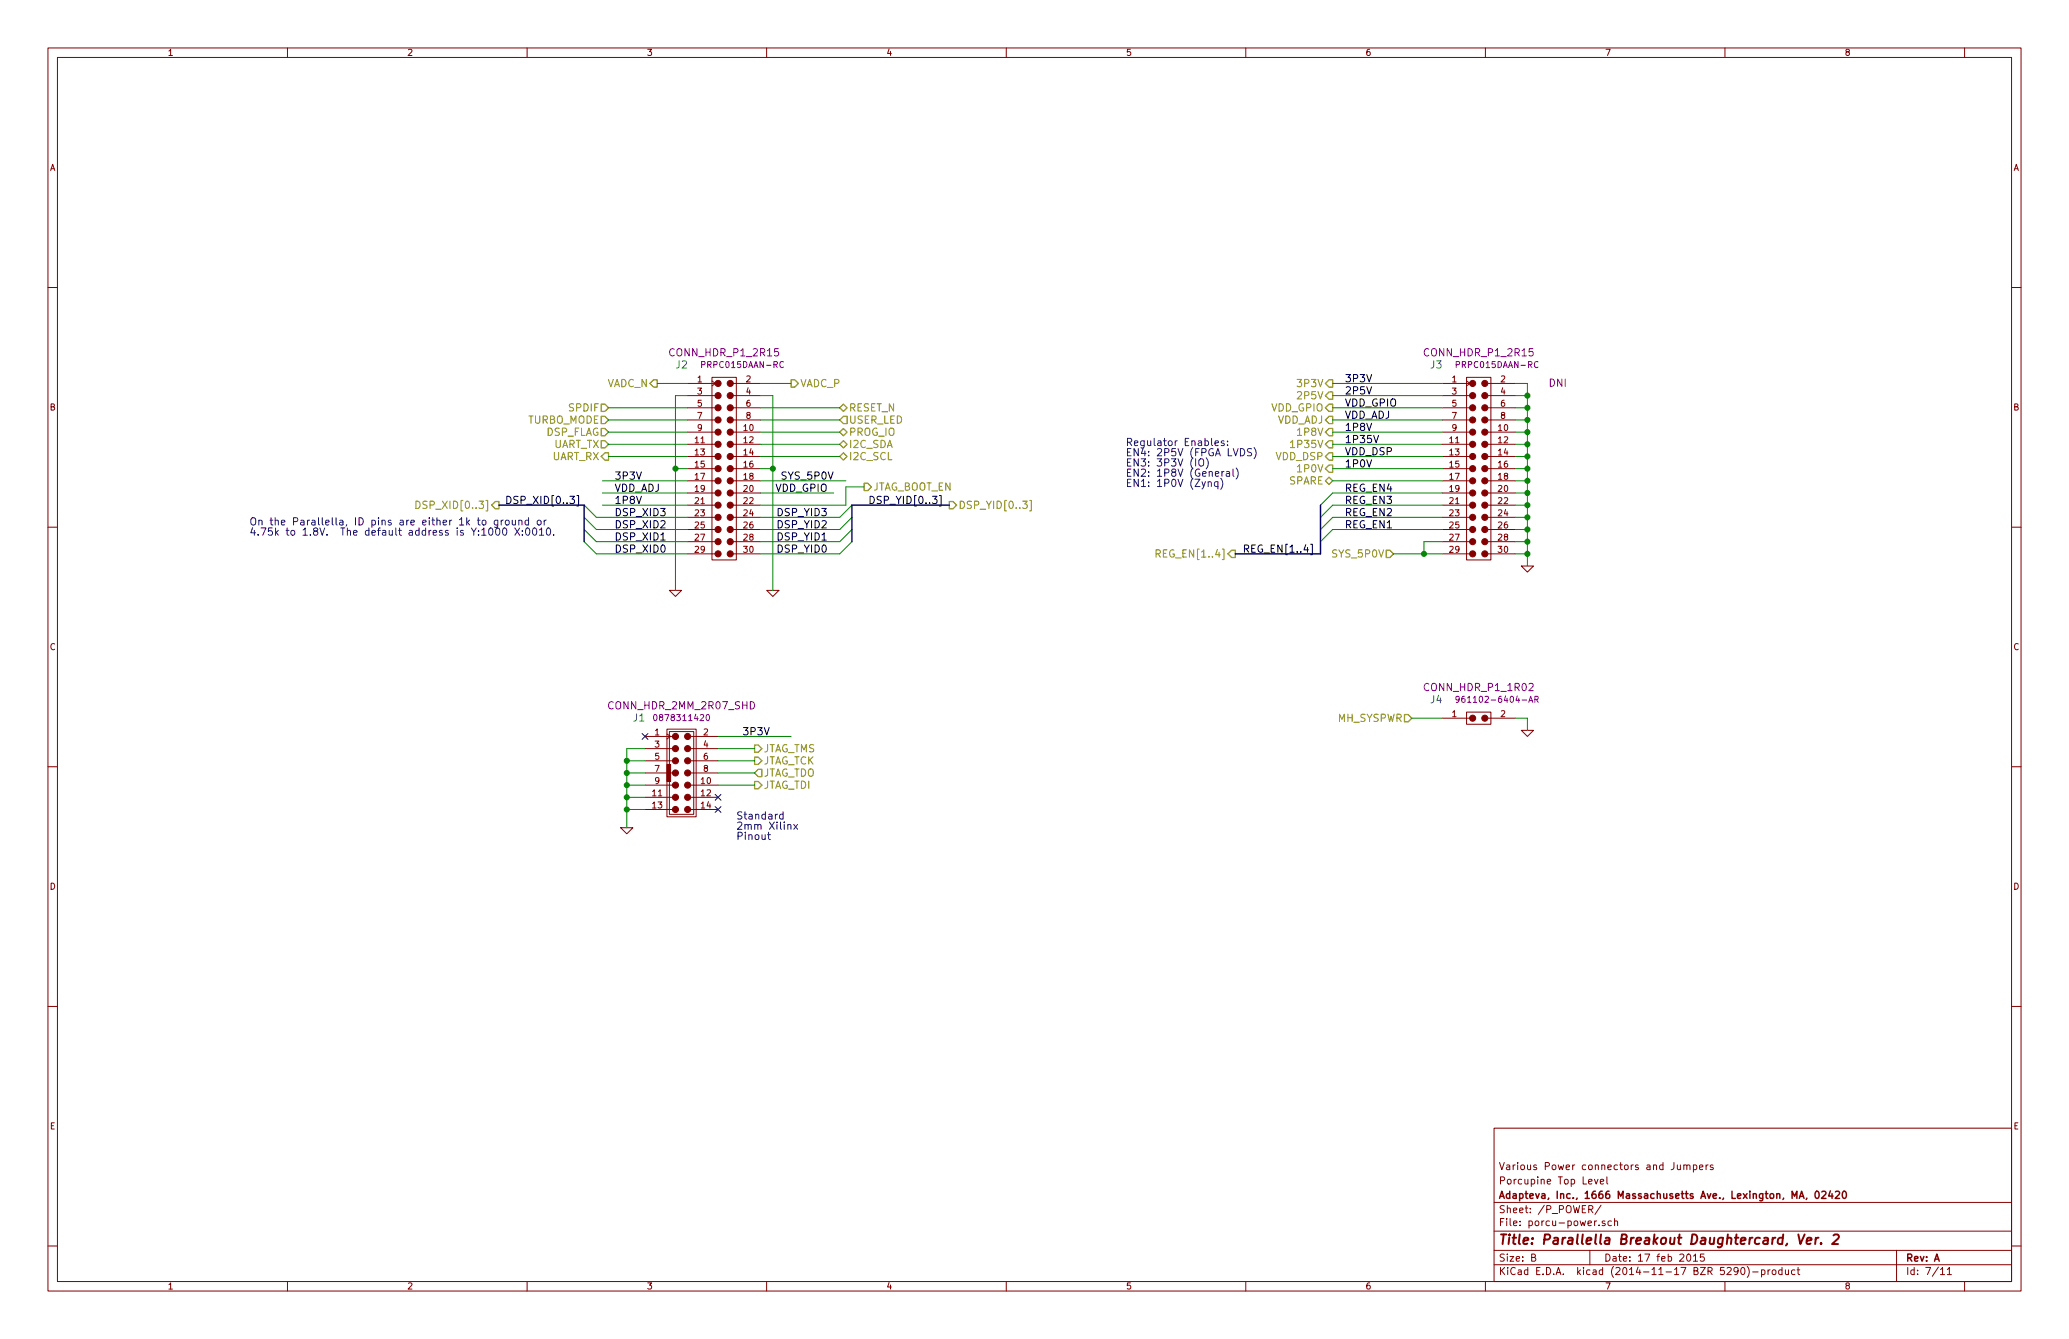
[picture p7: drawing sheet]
<svg xmlns="http://www.w3.org/2000/svg" width="432mm" height="279mm" viewBox="0 0 432 279" stroke-linecap="round" stroke-linejoin="round" font-family="sans-serif">
<g fill="none" stroke="#840000" stroke-width=".21">
<path d="M10 10h411.8v259.4h-411.8zM12 12h407.8v255.4h-407.8zM60 10v2M110 10v2M160 10v2M210 10v2M260 10v2M310 10v2M360 10v2M410 10v2M10 60h2M419.8 60h2"/>
<path d="M148.6 78.7h5.1v38.1h-5.1zM148.6 79.5l.8 .5-.8 .5M306.1 78.7h5v38.1h-5zM306.1 79.5l.7 .5-.7 .5M143.5 97.8h5.7M143.5 95.3h5.7M143.5 92.7h5.7M143.5 90.2h5.7M143.5 87.6h5.7M143.5 85.1h5.7M143.5 82.6h5.7M143.5 80h5.7"/>
<path d="M153 97.8h5.7M153 95.3h5.7M153 92.7h5.7M153 90.2h5.7M153 87.6h5.7M153 85.1h5.7M153 82.6h5.7M153 80h5.7M301 97.8h5.7M301 95.3h5.7M301 92.7h5.7M301 90.2h5.7"/>
<path d="M301 87.6h5.7M301 85.1h5.7M301 82.6h5.7M301 80h5.7M310.5 97.8h5.7M310.5 95.3h5.7M310.5 92.7h5.7M310.5 90.2h5.7M310.5 87.6h5.7M310.5 85.1h5.7M310.5 82.6h5.7M310.5 80h5.7"/>
<path d="M10 110h2M143.5 115.6h5.7M143.5 113h5.7M143.5 110.5h5.7M143.5 108h5.7M143.5 105.4h5.7M143.5 102.9h5.7M143.5 100.3h5.7M153 115.6h5.7M153 113h5.7M153 110.5h5.7M153 108h5.7"/>
<path d="M153 105.4h5.7M153 102.9h5.7M153 100.3h5.7M301 115.6h5.7M301 113h5.7M301 110.5h5.7M301 108h5.7M301 105.4h5.7M301 102.9h5.7M301 100.3h5.7M310.5 115.6h5.7M310.5 113h5.7"/>
<path d="M310.5 110.5h5.7M310.5 108h5.7M310.5 105.4h5.7M310.5 102.9h5.7M310.5 100.3h5.7M317.5 118.1h2.5l-1.2 1.3zM419.8 110h2M139.7 123.2h2.5l-1.2 1.3zM160 123.2h2.6l-1.3 1.3zM10 160h2M134.6 158.8h5.7M134.6 156.2h5.7"/>
<path d="M134.6 153.7h5.7M139.2 152.1h6.1v18.3h-6.1zM139.2 153.2l.8 .5-.8 .5M139.7 152.7h5.1v17.2h-5.1zM144.1 158.8h5.8M144.1 156.2h5.8M144.1 153.7h5.8M301 149.9h5.7M306.1 148.6h5v2.5h-5zM310.5 149.9h5.7M317.5 152.4h2.5l-1.2 1.3zM419.8 160h2"/>
<path d="M129.5 172.7h2.6l-1.3 1.3zM134.6 168.9h5.7M134.6 166.4h5.7M134.6 163.8h5.7M134.6 161.3h5.7M144.1 168.9h5.8M144.1 166.4h5.8M144.1 163.8h5.8M144.1 161.3h5.8M10 210h2M419.8 210h2M311.8 235.4h108v32h-108z"/>
<path d="M10 260h2M311.8 256.9h108M311.8 250.9h108M331.6 252.3h.7l.1-.2v-.4l-.2-.1h-.6v1.5M331.9 252.3l.5 .8M332.8 246.1l.3 1 .4-1M333.7 255.6v.2M334 246.6l.7-.2-.1-.2-.4-.1-.2 .2 .1 .7h.5M334.1 251.5l-1.2 1.9M334.9 254.8h-.3l-.2 .2v.2l.5 .1v.4h-.5M335.4 245.6v1.3l.2 .2M336.3 254.8h-.4l-.3 .2 .1 .6 .2 .2 .4-.1"/>
<path d="M337 254.9l.2-.1h.3l.1 1M337 254.3v1.5M350.1 243.1v.9l.4 .1 .2-.2M350.7 243.1v1M351.4 243.2l.2-.1 .4 .1v.9M351.4 243.1v1M352 243.3l.3-.2 .3 .1 .1 .9M353.4 243.2l.4-.1 .3 .3-.1 .6h-.6M353.4 243.1v1.5M354.7 243.6l.7-.2-.1-.2-.4-.1-.2 .2 .1 .7h.5M356.1 243.1v1M356.5 243.1l-.4 .3"/>
<path d="M357.5 243.2l-.4-.1-.2 .2 .1 .2 .5 .1v.4h-.6M419.8 260h2M60 267.4v2M110 267.4v2M160 267.4v2M210 267.4v2M260 267.4v2M310 267.4v2M311.8 263.9h108M311.8 260.9h108M319.7 262.4l.7-.1v-.5l-.2-.1h-.5v1.5h.5l.2-.2 .1-.3-.3-.3M331.8 260.9v3"/>
<path d="M352.1 261.8l.2-.1a.8 .8 0 0 1 .6 .7 .8 .8 0 0 1-.6 .8l-.3-.6zM353.4 262.1l.4-.4v1.5M353.4 263.2h.9M355.6 261.7h-.7l-.1 .7 .7-.1 .2 .2-.1 .5-.2 .2-.6-.2M360 267.4v2M362.7 265.1l-.2 .3h-.3l-.3-.3v-.4l.3-.2h.3l.2 .2a1.01 1.01 0 0 1-.4 1.3h-.3M363.4 264.6l.3-.1a.8 .8 0 0 1 .5 .7 .8 .8 0 0 1-.5 .8l-.4-.6zM364.6 264.3a1.71 1.71 0 0 1 0 2.2M365.8 265.4h1.1M367.6 265h.5l.3 .3-.2 .6h-.6M367.6 265v1.5M369 265v1"/>
<path d="M369.4 265l-.4 .3M369.9 265.1l.2-.1 .5 .1v.6l-.1 .2-.4 .1-.2-.2zM371.9 265h-.4l-.3 .3 .1 .5 .2 .2 .4-.1M371.9 264.5v1.5M372.6 265l.1 .9 .3 .1 .3-.2M373.3 265v1M374.6 265h-.4l-.3 .3 .1 .5 .2 .2 .4-.1M375.1 265h.5M375.3 264.5v1.3l.3 .2M395.8 260.9v6.5M405 264.9l.4-.4v1.5M405 266h.8"/>
<path d="M406.4 264.9l.4-.4v1.5M406.4 266h.9M410 267.4v2"/>
</g>
<path d="M375.3 257.6l.4 2 .9-2M377.1 258.9l1-.2-.1-.4h-.8l-.2 1 .3 .3 .6-.1M379 258.3l-.2 1.3M379.5 258.3h-.4l-.2 .3M380.1 259.4v.2M382.7 257.8l.3-.2h.4l.2 .1 .2 .5-1.5 1.4h1.3" fill="none" stroke="#840000" stroke-width=".41"/>
<path d="M375.5 250.1l.5-1.5 .5 1.5M377.1 250l-.2 .3M378.9 248.7l.2-.1a.8 .8 0 0 1 .6 .7 .8 .8 0 0 1-.6 .8l-.3-.6zM380.2 248.7l.6-.1 .3 .4-1 1.1h1M382 248.5l-.4 1.1h1M382.3 249.1v1M383.1 248.7l.5-.1 .3 .4-.9 1.1h.9M384.6 248.7l.2-.1a.8 .8 0 0 1 .6 .7 .8 .8 0 0 1-.6 .8l-.3-.6z" fill="none" stroke="#840000" stroke-width=".3"/>
<g fill="none" stroke="#848400" stroke-width=".25">
<path d="M165.1 79.2h.8l.7 .8-.7 .8h-.8zM125.5 95.3l.7-.8h.8v1.5h-.8zM125.5 91.9h.7l.8 .8-.8 .8h-.7zM125.5 89.4h.7l.8 .8-.8 .7h-.7zM125.5 86.9h.7l.8 .7-.8 .8h-.7zM125.5 84.3h.7l.8 .8-.8 .8h-.7zM135.6 80l.8-.8h.8v1.6h-.8zM175.3 92.7l.7-.8 .8 .8-.8 .8zM175.3 85.1l.7-.8 .8 .8-.8 .8zM175.3 95.3l.7-.8 .8 .8-.8 .7zM175.3 90.2l.7-.8 .8 .8-.8 .7zM176 86.9h.8v1.5h-.8l-.7-.8z"/>
<path d="M276.6 95.3l.8-.8h.7v1.5h-.7zM276.6 92.7l.8-.8h.7v1.6h-.7zM276.6 90.2l.8-.8h.7v1.5h-.7zM276.6 82.6l.8-.8h.7v1.5h-.7zM276.6 80l.8-.8h.7v1.6h-.7zM277.4 97h.7v1.6h-.7l-.8-.8zM277.4 86.9h.7v1.5h-.7l-.8-.8zM277.4 84.3h.7v1.6h-.7l-.8-.8zM103.4 104.6h.7v1.6h-.7l-.8-.8zM180.3 100.8h.8l.8 .8-.8 .8h-.8zM198.1 104.6h.8l.7 .8-.7 .8h-.8zM257 114.8h.8v1.5h-.8l-.7-.7z"/>
<path d="M276.6 100.3l.8-.7 .7 .7-.7 .8zM289.3 114.8h.8l.7 .8-.7 .7h-.8zM157.5 155.4h.7l.8 .8-.8 .8h-.7zM157.5 158h.7l.8 .8-.8 .7h-.7zM293.1 149.1h.8l.7 .8-.7 .7h-.8zM157.5 163.1h.7l.8 .7-.8 .8h-.7zM158.2 160.5h.8v1.6h-.8l-.7-.8z"/>
</g>
<path d="M118.9 103.6h1l-.5 .5 .3 .1 .2 .2-.1 .5-.2 .2-.7-.2M120.4 103.4h.4v2.2h-.4M181.6 103.6a.77 .77 0 0 1 .9 .7 .77 .77 0 0 1-.9 .8zM259.7 114.5h.8l.1-.3-.1-.3-.2-.2h-.6v1.5" fill="none" stroke="#000" stroke-width=".21"/>
<path d="M86.8 104.6a.77 .77 0 0 1 .9 .7 .77 .77 0 0 1-.9 .8zM214.9 104.4h.3v2.2h-.3M241.3 115.5h.7l.2-.3-.1-.3-.2-.2h-.6v1.6" fill="none" stroke="#848400" stroke-width=".21"/>
<path d="M134 153.1l1.2 1.2M135.2 153.1l-1.2 1.2M149.3 168.3l1.2 1.2M149.3 165.8l1.2 1.2M150.5 165.8l-1.2 1.2M150.5 168.3l-1.2 1.2" fill="none" stroke="#000084" stroke-width=".21"/>
<g fill="none" stroke="#0000c2" stroke-width=".21">
<path d="M250.3 96a.5 .5 0 0 1 .5-.3 .5 .5 0 0 1 .4 .5v.9l-.3 .2a.53 .53 0 0 1-.7-.6zM251.7 95.5a1.75 1.75 0 0 1 0 2.3M253.6 92.5l.7-.2-.1-.3h-.4l-.2 .2v.7h.6M254.8 99.8a1.75 1.75 0 0 1 0 2.3M255.4 92h-.3l-.2 .2v.2l.5 .2v.3h-.5M256 98.5h.5l.1 .9M256.2 92.8v.2M256.2 92v.2M256.6 98.7l-.6 .2a.3 .3 0 0 0 .1 .5l.5-.1M257.3 97.9v1.3l.3 .2M258 97.7a1.75 1.75 0 0 1 0 2.3M261.2 93.7l-.6-.1-.3 .3 .2 .4 .6 .2v.5l-.2 .1-.6-.1"/>
<path d="M261.7 93.4a1.75 1.75 0 0 1 0 2.3M100.7 108.7l.2-.2 .4 .2 .1 .6-.1 .2-.4 .1-.2-.2zM103.6 110.3l.2-.1a.81 .81 0 0 1 .5 .7 .81 .81 0 0 1-.5 .8l-.2-.2-.2-.4zM103.9 108.5v1.3l-.3 .3-.4-.1M103.9 108.6l-.4-.1-.4 .3 .2 .7h.6M104.6 108.5v1.1M105 108.5l-.4 .3M105.1 110.2h.2a.81 .81 0 0 1 .5 .7 .81 .81 0 0 1-.5 .8 .98 .98 0 0 1-.2-1.5zM105.5 108.7l.3-.2 .4 .2 .1 .6-.2 .2-.3 .1-.3-.2zM106.9 108.5l.1 1 .3 .1 .3-.2M107.4 110.2l1.1 1.5M107.6 108.5v1.1"/>
<path d="M108.3 108.7l.1-.1a.36 .36 0 0 1 .5 .2v.8M108.3 108.5v1.1M108.5 110.2l-1.1 1.5M109 111.5v.2M109 110.7v.2M109.9 110.2h.2a.81 .81 0 0 1 .5 .7 .81 .81 0 0 1-.5 .8 .98 .98 0 0 1-.2-1.5zM110.3 108.6l-.4-.1-.3 .3 .1 .7h.6M110.3 108v1.6M111.3 110.3l.2-.1a.81 .81 0 0 1 .5 .7 .81 .81 0 0 1-.5 .8l-.2-.2-.2-.4zM112.2 108.7l.2-.2 .5 .2v.6l-.1 .2-.4 .1-.2-.2zM112.6 110.6l.4-.4v1.5M112.6 111.7h.9"/>
<path d="M113.6 108.5v1.1M114 108.5l-.4 .3M114.2 110.2h.2a.81 .81 0 0 1 .5 .7 .81 .81 0 0 1-.5 .8 .98 .98 0 0 1-.2-1.5zM115.5 111.5v.2M252.1 100.7l.1-.1a.36 .36 0 0 1 .6 .1v.8M254.2 100.6l-.5-.1-.3 .3 .2 .6h.6M254.2 100.5v1.5M160.2 174.2h.6M160.4 173.7v1.3l.4 .2M163.4 170l-.4-.1-.3 .3 .1 .6h.6M163.4 169.4v1.5M164.4 172.2l.1-.1a.36 .36 0 0 1 .6 .2v.8"/>
<path d="M165.7 172l.7 1.1M166.4 172l-.7 1.1"/>
</g>
<g fill="none" stroke="#008400" stroke-width=".21">
<path d="M127 92.7h16.5M127 87.6h16.5M127 85.1h16.5M127 95.3h16.5M127 90.2h16.5M137.2 80h6.3M141 97.8h2.5M143.5 82.6h-2.5v40.6M158.7 92.7h16.6M158.7 87.6h16.6M158.7 85.1h16.6M158.7 80h6.4"/>
<path d="M158.7 97.8h2.6M158.7 95.3h16.6M158.7 90.2h16.6M158.7 82.6h2.6v40.6M278.1 92.7h22.9M278.1 87.6h22.9M278.1 85.1h22.9M278.1 80h22.9M278.1 97.8h22.9M278.1 95.3h22.9M278.1 90.2h22.9M278.1 82.6h22.9"/>
<path d="M316.2 92.7h2.6M316.2 87.6h2.6M316.2 85.1h2.6M316.2 80h2.6v38.1M316.2 97.8h2.6M316.2 95.3h2.6M316.2 90.2h2.6M316.2 82.6h2.6M121.9 105.4l2.6 2.6h19M121.9 108l2.6 2.5h19M121.9 110.5l2.6 2.5h19M121.9 113l2.6 2.6h19"/>
<path d="M125.7 102.9h17.8M125.7 105.4h17.8M125.7 100.3h17.8M158.7 102.9h15.3M158.7 100.3h17.8M177.8 105.4l-2.5 2.6h-16.6M177.8 108l-2.5 2.5h-16.6M177.8 110.5l-2.5 2.5h-16.6M177.8 113l-2.5 2.6h-16.6M180.3 101.6h-3.8v3.8h-17.8M278.1 100.3h22.9M290.8 115.6h10.2"/>
<path d="M301 110.5h-22.9l-2.5 2.5M301 108h-22.9l-2.5 2.5M301 105.4h-22.9l-2.5 2.6M301 102.9h-22.9l-2.5 2.5M301 113h-3.8v2.6M316.2 108h2.6M316.2 102.9h2.6M316.2 110.5h2.6M316.2 113h2.6M316.2 115.6h2.6M316.2 105.4h2.6M316.2 100.3h2.6"/>
<path d="M130.8 158.8h3.8M134.6 156.2h-3.8v16.5M149.9 156.2h7.6M149.9 158.8h7.6M149.9 153.7h15.2M294.6 149.9h6.4M316.2 149.9h2.6v2.5M130.8 161.3h3.8M130.8 163.8h3.8M130.8 166.4h3.8M130.8 168.9h3.8M149.9 161.3h7.6"/>
<path d="M149.9 163.8h7.6"/>
</g>
<g fill="#840000" stroke="#840000" stroke-width=".21">
<path d="M139.2 159.5h.8v3.6h-.8z"/>
<circle cx="141" cy="168.9" r=".63"/>
<circle cx="141" cy="166.4" r=".63"/>
<circle cx="141" cy="163.8" r=".63"/>
<circle cx="141" cy="161.3" r=".63"/>
<circle cx="141" cy="158.7" r=".63"/>
<circle cx="141" cy="156.2" r=".63"/>
<circle cx="141" cy="153.7" r=".63"/>
<circle cx="143.5" cy="168.9" r=".63"/>
<circle cx="143.5" cy="166.4" r=".63"/>
<circle cx="143.5" cy="163.8" r=".63"/>
<circle cx="143.5" cy="161.3" r=".63"/>
<circle cx="143.5" cy="158.7" r=".63"/>
<circle cx="143.5" cy="156.2" r=".63"/>
<circle cx="143.5" cy="153.7" r=".63"/>
<circle cx="307.3" cy="149.9" r=".63"/>
<circle cx="309.9" cy="149.9" r=".63"/>
<circle cx="307.3" cy="115.6" r=".63"/>
<circle cx="307.3" cy="113" r=".63"/>
<circle cx="307.3" cy="110.5" r=".63"/>
<circle cx="307.3" cy="107.9" r=".63"/>
<circle cx="307.3" cy="105.4" r=".63"/>
<circle cx="307.3" cy="102.9" r=".63"/>
<circle cx="307.3" cy="100.3" r=".63"/>
<circle cx="307.3" cy="97.8" r=".63"/>
<circle cx="307.3" cy="95.2" r=".63"/>
<circle cx="307.3" cy="92.7" r=".63"/>
<circle cx="307.3" cy="90.2" r=".63"/>
<circle cx="307.3" cy="87.6" r=".63"/>
<circle cx="307.3" cy="85.1" r=".63"/>
<circle cx="307.3" cy="82.5" r=".63"/>
<circle cx="307.3" cy="80" r=".63"/>
<circle cx="309.9" cy="115.6" r=".63"/>
<circle cx="309.9" cy="113" r=".63"/>
<circle cx="309.9" cy="110.5" r=".63"/>
<circle cx="309.9" cy="107.9" r=".63"/>
<circle cx="309.9" cy="105.4" r=".63"/>
<circle cx="309.9" cy="102.9" r=".63"/>
<circle cx="309.9" cy="100.3" r=".63"/>
<circle cx="309.9" cy="97.8" r=".63"/>
<circle cx="309.9" cy="95.2" r=".63"/>
<circle cx="309.9" cy="92.7" r=".63"/>
<circle cx="309.9" cy="90.2" r=".63"/>
<circle cx="309.9" cy="87.6" r=".63"/>
<circle cx="309.9" cy="85.1" r=".63"/>
<circle cx="309.9" cy="82.5" r=".63"/>
<circle cx="309.9" cy="80" r=".63"/>
<circle cx="149.9" cy="115.6" r=".63"/>
<circle cx="149.9" cy="113" r=".63"/>
<circle cx="149.9" cy="110.5" r=".63"/>
<circle cx="149.9" cy="107.9" r=".63"/>
<circle cx="149.9" cy="105.4" r=".63"/>
<circle cx="149.9" cy="102.9" r=".63"/>
<circle cx="149.9" cy="100.3" r=".63"/>
<circle cx="149.9" cy="97.8" r=".63"/>
<circle cx="149.9" cy="95.2" r=".63"/>
<circle cx="149.9" cy="92.7" r=".63"/>
<circle cx="149.9" cy="90.2" r=".63"/>
<circle cx="149.9" cy="87.6" r=".63"/>
<circle cx="149.9" cy="85.1" r=".63"/>
<circle cx="149.9" cy="82.5" r=".63"/>
<circle cx="149.9" cy="80" r=".63"/>
<circle cx="152.4" cy="115.6" r=".63"/>
<circle cx="152.4" cy="113" r=".63"/>
<circle cx="152.4" cy="110.5" r=".63"/>
<circle cx="152.4" cy="107.9" r=".63"/>
<circle cx="152.4" cy="105.4" r=".63"/>
<circle cx="152.4" cy="102.9" r=".63"/>
<circle cx="152.4" cy="100.3" r=".63"/>
<circle cx="152.4" cy="97.8" r=".63"/>
<circle cx="152.4" cy="95.2" r=".63"/>
<circle cx="152.4" cy="92.7" r=".63"/>
<circle cx="152.4" cy="90.2" r=".63"/>
<circle cx="152.4" cy="87.6" r=".63"/>
<circle cx="152.4" cy="85.1" r=".63"/>
<circle cx="152.4" cy="82.5" r=".63"/>
<circle cx="152.4" cy="80" r=".63"/>
</g>
<path d="M163.5 75.5a.56 .56 0 0 0-.8 .6 .56 .56 0 0 0 .8 .5M321 75.5a.56 .56 0 0 0-.8 .6 .56 .56 0 0 0 .8 .5M136.5 149.2l.2-.1a.67 .67 0 0 1 .4 .6 .67 .67 0 0 1-.4 .7l-.3-.5zM147.5 149.2l.2-.1a.67 .67 0 0 1 .4 .6 .67 .67 0 0 1-.4 .7l-.3-.5zM304.5 145.8l-.2 .3-.4-.1v-.6l.4-.1 .2 .2v.8l-.3 .3h-.3M305.6 145.3h-.3l-.2 .3v.7l.2 .3 .4-.2-.1-.6h-.3l-.2 .2M319 146.6l.5-1.3 .4 1.3M319.2 146.2h.6M320.3 145.9h.6l.1-.5-.7-.1v1.3M320.6 145.9l.4 .7" fill="none" stroke="#840084" stroke-width=".21"/>
<path d="M104.1 105.4h17.8v7.6M198.1 105.4h-20.3v7.6M275.6 105.4v10.2h-17.8" fill="none" stroke="#000084" stroke-width=".3"/>
<g fill="#008400" stroke="#008400" stroke-width=".25">
<circle cx="130.8" cy="158.8" r=".51"/>
<circle cx="130.8" cy="161.3" r=".51"/>
<circle cx="130.8" cy="163.8" r=".51"/>
<circle cx="130.8" cy="166.4" r=".51"/>
<circle cx="130.8" cy="168.9" r=".51"/>
<circle cx="318.8" cy="115.6" r=".51"/>
<circle cx="318.8" cy="113" r=".51"/>
<circle cx="318.8" cy="110.5" r=".51"/>
<circle cx="318.8" cy="108" r=".51"/>
<circle cx="318.8" cy="105.4" r=".51"/>
<circle cx="318.8" cy="102.9" r=".51"/>
<circle cx="318.8" cy="100.3" r=".51"/>
<circle cx="318.8" cy="97.8" r=".51"/>
<circle cx="318.8" cy="95.3" r=".51"/>
<circle cx="318.8" cy="92.7" r=".51"/>
<circle cx="318.8" cy="90.2" r=".51"/>
<circle cx="318.8" cy="87.6" r=".51"/>
<circle cx="318.8" cy="85.1" r=".51"/>
<circle cx="318.8" cy="82.6" r=".51"/>
<circle cx="297.2" cy="115.6" r=".51"/>
<circle cx="141" cy="97.8" r=".51"/>
<circle cx="161.3" cy="97.8" r=".51"/>
</g>
<text font-size="2.8" fill="#840000" x="312.8" y="259.7">Title: Parallella Breakout Daughtercard, Ver. 2</text>
<g font-size="2.1" fill="#840084">
<text x="140.1" y="74.3">CONN_HDR_P1_2R15</text>
<text x="297.6" y="74.3">CONN_HDR_P1_2R15</text>
<text x="323.3" y="80.7">DNI</text>
<text x="127.3" y="148">CONN_HDR_2MM_2R07_SHD</text>
<text x="297.6" y="144.2">CONN_HDR_P1_1R02</text>
</g>
<g font-size="2.1" fill="#008484">
<text x="141.1" y="76.9">J2</text>
<text x="298.6" y="76.9">J3</text>
<text x="298.6" y="146.7">J4</text>
<text x="132.2" y="150.5">J1</text>
</g>
<g font-size="2.1" fill="#848400">
<text x="126.5" y="80.8">VADC_N</text>
<text x="167" y="80.8">VADC_P</text>
<text x="271" y="83.3">2P5V</text>
<text x="271" y="80.8">3P3V</text>
<text x="110" y="88.4">TURBO_MODE</text>
<text x="118.8" y="85.9">SPDIF</text>
<text x="177.2" y="88.4">USER_LED</text>
<text x="177.2" y="85.9">RESET_N</text>
<text x="265.2" y="85.9">VDD_GPIO</text>
<text x="266.3" y="88.4">VDD_ADJ</text>
<text x="113.7" y="90.9">DSP_FLAG</text>
<text x="115.3" y="93.5">UART_TX</text>
<text x="177.2" y="93.5">I2C_SDA</text>
<text x="177.2" y="90.9">PROG_IO</text>
<text x="269.8" y="93.5">1P35V</text>
<text x="271" y="90.9">1P8V</text>
<text x="115" y="96">UART_RX</text>
<text x="177.2" y="96">I2C_SCL</text>
<text x="266.2" y="96">VDD_DSP</text>
<text x="268.9" y="101.1">SPARE</text>
<text x="271" y="98.6">1P0V</text>
<text x="88.2" y="106.2">DSP_XID[0..3]</text>
<text x="182.3" y="102.4">JTAG_BOOT_EN</text>
<text x="200.1" y="106.2">DSP_YID[0..3]</text>
<text x="242.2" y="116.3">REG_EN[1..4]</text>
<text x="278.3" y="116.3">SYS_5P0V</text>
<text x="279" y="150.6">MH_SYSPWR</text>
<text x="159.4" y="157">JTAG_TMS</text>
<text x="159.4" y="159.5">JTAG_TCK</text>
<text x="159.4" y="164.6">JTAG_TDI</text>
<text x="159.4" y="162.1">JTAG_TDO</text>
</g>
<g font-size="2.1">
<text x="280.7" y="82.3">2P5V</text>
<text x="280.7" y="79.8">3P3V</text>
<text x="280.7" y="89.9">1P8V</text>
<text x="280.7" y="87.4">VDD_ADJ</text>
<text x="280.7" y="84.8">VDD_GPIO</text>
<text x="280.7" y="95">VDD_DSP</text>
<text x="280.7" y="92.5">1P35V</text>
<text x="128.3" y="100.1">3P3V</text>
<text x="163.4" y="100.1">SYS_5P0V</text>
<text x="280.7" y="97.5">1P0V</text>
<text x="105.4" y="105.2">DSP_XID[0..3]</text>
<text x="128.3" y="107.7">DSP_XID3</text>
<text x="128.3" y="105.2">1P8V</text>
<text x="128.3" y="102.6">VDD_ADJ</text>
<text x="161.7" y="102.6">VDD_GPIO</text>
<text x="162.5" y="107.7">DSP_YID3</text>
<text x="182.8" y="105.2">DSP_YID[0..3]</text>
<text x="280.7" y="107.7">REG_EN2</text>
<text x="280.7" y="102.6">REG_EN4</text>
<text x="280.7" y="105.2">REG_EN3</text>
<text x="128.3" y="112.8">DSP_XID1</text>
<text x="128.3" y="110.2">DSP_XID2</text>
<text x="162.5" y="112.8">DSP_YID1</text>
<text x="162.5" y="110.2">DSP_YID2</text>
<text x="280.7" y="110.2">REG_EN1</text>
<text x="128.3" y="115.3">DSP_XID0</text>
<text x="162.5" y="115.3">DSP_YID0</text>
<text x="260.6" y="115.3">REG_EN[1..4]</text>
<text x="154.9" y="153.4">3P3V</text>
</g>
<g font-size="2.1" fill="#0000c2">
<text x="234.9" y="93.1">Regulator Enables:</text>
<text x="234.9" y="95.2">EN4: 2P5V (FPGA LVDS)</text>
<text x="234.9" y="97.3">EN3: 3P3V (IO)</text>
<text x="234.9" y="99.5">EN2: 1P8V (General)</text>
<text x="234.9" y="101.6">EN1: 1P0V (Zynq)</text>
<text x="52.1" y="109.6">On the Parallella, ID pins are either 1k to ground or</text>
<text x="52.1" y="111.8">4.75k to 1.8V. The default address is Y:1000 X:0010.</text>
<text x="153.7" y="171">Standard</text>
<text x="153.7" y="173.1">2mm Xilinx</text>
<text x="153.7" y="175.3">Pinout</text>
</g>
<g font-size="2.1" fill="#840000">
<text x="312.8" y="244.1">Various Power connectors and Jumpers</text>
<text x="312.8" y="250.1">Adapteva, Inc., 1666 Massachusetts Ave., Lexington, MA, 02420</text>
<text x="312.8" y="247.1">Porcupine Top Level</text>
<text x="312.8" y="255.8">File: porcu-power.sch</text>
<text x="312.8" y="253.1">Sheet: /P_POWER/</text>
<text x="312.8" y="263.2">Size: B</text>
<text x="334.8" y="263.2">Date: 17 feb 2015</text>
<text x="397.8" y="263.2">Rev: A</text>
<text x="312.8" y="266">KiCad E.D.A. kicad (2014-11-17 BZR 5290)-product</text>
<text x="397.8" y="266">Id: 7/11</text>
</g>
<g font-size="1.8" fill="#840000">
<text x="35" y="11.6">1</text>
<text x="85" y="11.6">2</text>
<text x="135" y="11.6">3</text>
<text x="185" y="11.6">4</text>
<text x="235" y="11.6">5</text>
<text x="285" y="11.6">6</text>
<text x="335" y="11.6">7</text>
<text x="385" y="11.6">8</text>
<text x="10.4" y="35.6">A</text>
<text x="420.2" y="35.6">A</text>
<text x="145.6" y="79.8">1</text>
<text x="145.6" y="82.3">3</text>
<text x="155.7" y="79.8">2</text>
<text x="155.7" y="82.3">4</text>
<text x="303" y="79.8">1</text>
<text x="303" y="82.3">3</text>
<text x="313.2" y="79.8">2</text>
<text x="313.2" y="82.3">4</text>
<text x="10.4" y="85.6">B</text>
<text x="145.6" y="84.8">5</text>
<text x="145.6" y="87.4">7</text>
<text x="145.6" y="89.9">9</text>
<text x="155.2" y="89.9">10</text>
<text x="155.7" y="84.8">6</text>
<text x="155.7" y="87.4">8</text>
<text x="303" y="84.8">5</text>
<text x="303" y="87.4">7</text>
<text x="303" y="89.9">9</text>
<text x="312.7" y="89.9">10</text>
<text x="313.2" y="84.8">6</text>
<text x="313.2" y="87.4">8</text>
<text x="420.2" y="85.6">B</text>
<text x="145.1" y="92.5">11</text>
<text x="145.1" y="95">13</text>
<text x="155.2" y="92.5">12</text>
<text x="155.2" y="95">14</text>
<text x="302.6" y="92.5">11</text>
<text x="302.6" y="95">13</text>
<text x="312.7" y="92.5">12</text>
<text x="312.7" y="95">14</text>
<text x="145.1" y="97.5">15</text>
<text x="145.1" y="100.1">17</text>
<text x="155.2" y="97.5">16</text>
<text x="155.2" y="100.1">18</text>
<text x="302.6" y="97.5">15</text>
<text x="302.6" y="100.1">17</text>
<text x="312.7" y="97.5">16</text>
<text x="312.7" y="100.1">18</text>
<text x="145.1" y="105.2">21</text>
<text x="145.1" y="107.7">23</text>
<text x="145.1" y="102.6">19</text>
<text x="155.2" y="102.6">20</text>
<text x="155.2" y="105.2">22</text>
<text x="155.2" y="107.7">24</text>
<text x="302.6" y="105.2">21</text>
<text x="302.6" y="107.7">23</text>
<text x="302.6" y="102.6">19</text>
<text x="312.7" y="102.6">20</text>
<text x="312.7" y="105.2">22</text>
<text x="312.7" y="107.7">24</text>
<text x="145.1" y="110.2">25</text>
<text x="145.1" y="112.8">27</text>
<text x="155.2" y="110.2">26</text>
<text x="155.2" y="112.8">28</text>
<text x="302.6" y="110.2">25</text>
<text x="302.6" y="112.8">27</text>
<text x="312.7" y="110.2">26</text>
<text x="312.7" y="112.8">28</text>
<text x="145.1" y="115.3">29</text>
<text x="155.2" y="115.3">30</text>
<text x="302.6" y="115.3">29</text>
<text x="312.7" y="115.3">30</text>
<text x="10.4" y="135.6">C</text>
<text x="420.2" y="135.6">C</text>
<text x="303" y="149.6">1</text>
<text x="313.2" y="149.6">2</text>
<text x="136.7" y="153.4">1</text>
<text x="136.7" y="156">3</text>
<text x="146.8" y="153.4">2</text>
<text x="146.8" y="156">4</text>
<text x="136.7" y="158.5">5</text>
<text x="136.7" y="161">7</text>
<text x="146.8" y="158.5">6</text>
<text x="146.8" y="161">8</text>
<text x="136.2" y="166.1">11</text>
<text x="136.7" y="163.6">9</text>
<text x="146.4" y="163.6">10</text>
<text x="146.4" y="166.1">12</text>
<text x="136.2" y="168.7">13</text>
<text x="146.4" y="168.7">14</text>
<text x="10.4" y="185.6">D</text>
<text x="420.2" y="185.6">D</text>
<text x="10.4" y="235.6">E</text>
<text x="420.2" y="235.6">E</text>
<text x="35" y="269">1</text>
<text x="85" y="269">2</text>
<text x="135" y="269">3</text>
<text x="185" y="269">4</text>
<text x="235" y="269">5</text>
<text x="285" y="269">6</text>
<text x="335" y="269">7</text>
<text x="385" y="269">8</text>
</g>
<g font-size="1.8" fill="#840084">
<text x="146.9" y="76.8">PRPC015DAAN-RC</text>
<text x="304.4" y="76.8">PRPC015DAAN-RC</text>
<text x="305.6" y="146.6">961102-6404-AR</text>
<text x="137.3" y="150.4">0878311420</text>
</g>
</svg>
